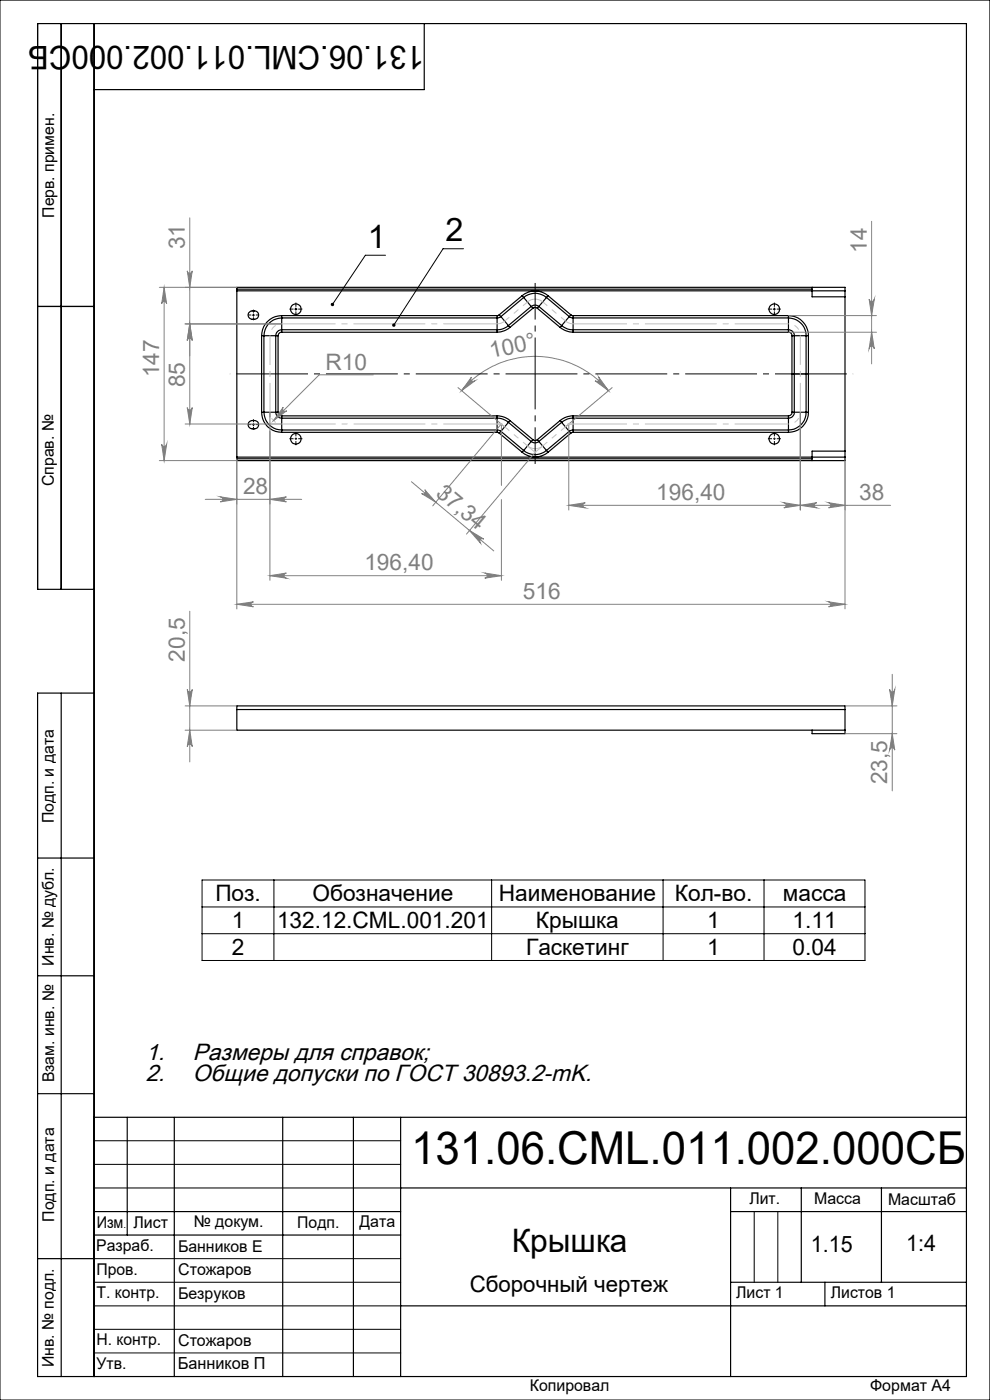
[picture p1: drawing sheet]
<svg xmlns="http://www.w3.org/2000/svg" width="210mm" height="297mm" viewBox="0 0 210 297" stroke-linecap="round" stroke-linejoin="round" font-family="sans-serif">
<g fill="none" stroke="#000" stroke-width=".25">
<path d="M13 5v120M20 5v287M90 5v14h-70M8 65h12M50.2 61.3v-.3h129v.7M50.2 61.3v.4M50.2 61.7h129M50.2 61.7v35.3M50.2 61.3h122.1M52.7 66.4a1.18 1.18 0 0 1 1.3-.4 1.18 1.18 0 0 1 .9 1 1.14 1.14 0 0 1-1.3 .8 1.14 1.14 0 0 1-1-1.1zM55.5 71.2h.5M55.5 71.2v16.3"/>
<path d="M56 71.2h2.5M56 71.2v16.3M58.5 71.2h.5M58.5 71.2v16.3M59 71.2v16.3M59.8 67v.4M59.8 67a4.3 4.3 0 0 0-4.3 4.2M59.8 67.4a3.8 3.8 0 0 0-3.8 3.8M59.8 70a1.33 1.33 0 0 0-1.3 1.2M59.8 70v.5M59.8 70.5a.78 .78 0 0 0-.8 .7M59.8 67.4v2.6"/>
<path d="M59.8 67.4h45.6M59.8 70h45.6M59.8 67h45.6M59.8 70.5h45.6M105.4 67v.4M105.4 70v.5M105.4 67.4v2.6M105.9 66.8l.4 .4M105.9 66.8l-.5 .2M106.3 67.2l-.9 .2M106.3 67.2l1.5 1.9M107.8 69.1a3.5 3.5 0 0 1-2.4 .9"/>
<path d="M107.8 69.1l.4 .4M108.2 69.5a4.4 4.4 0 0 1-2.8 1M110.8 62.7l.3 .4M110.8 62.7a4.2 4.2 0 0 1 5.4 0M110.8 62.7l-4.9 4.1M111.1 63.1a3.7 3.7 0 0 1 4.8 0M111.1 63.1l-4.8 4.1M111.1 63.1l1.6 1.9M112.7 65a1.31 1.31 0 0 1 1.6 0M112.7 65l.3 .4M112.7 65l-4.9 4.1M113 65.4a.73 .73 0 0 1 1 0"/>
<path d="M113 65.4l-4.8 4.1M114 65.4l4.8 4.1M114.3 65l-.3 .4M114.3 65l4.8 4.1M115.9 63.1l-1.6 1.9M115.9 63.1l4.9 4.1M116.2 62.7l-.3 .4M116.2 62.7l4.9 4.1M118.8 69.5a4.6 4.6 0 0 0 2.8 1M119.1 69.1a3.5 3.5 0 0 0 2.5 .9M119.1 69.1l-.3 .4M120.8 67.2l.8 .2"/>
<path d="M120.8 67.2l-1.7 1.9M121.1 66.8l-.3 .4M121.1 66.8l.5 .2M121.6 67v.4M121.6 70v.5M121.6 67.4h45.7M121.6 70h45.7M121.6 67h45.7M121.6 67.4v2.6M121.6 70.5h45.7M167.3 67.4a3.8 3.8 0 0 1 3.7 3.8M167.3 70a1.26 1.26 0 0 1 1.2 1.2"/>
<path d="M167.3 67v.4M167.3 67a4.3 4.3 0 0 1 4.2 4.2M167.3 70v.5M167.3 70.5a.72 .72 0 0 1 .7 .7M167.3 67.4v2.6M168 79.3h3.5M168 71.2h.5M168 71.2v16.3M168.5 71.2h2.5M168.5 71.2v16.3M171 71.2h.5M171 71.2v16.3"/>
<path d="M171.5 71.2v16.3M172.3 61v2h6.9M179.2 61.7v35.3M50.2 97v.3M50.2 97h129M50.2 97.3h122.1M53 89.4a1.09 1.09 0 0 1 1.3-.1 1.09 1.09 0 0 1 .5 1.2 1.1 1.1 0 0 1-1.5 .5 1.1 1.1 0 0 1-.6-1.4zM55.5 87.5h.5M55.5 87.5a4.2 4.2 0 0 0 4.3 4.2M56 87.5a3.7 3.7 0 0 0 3.8 3.7M56 87.5h2.5M58.5 87.5a1.33 1.33 0 0 0 1.3 1.2"/>
<path d="M58.5 87.5h.5M59 87.5a.85 .85 0 0 0 .8 .7M59.8 91.2v.5M59.8 88.2v.5M59.8 88.7v2.5M59.8 91.2h45.6M59.8 88.7h45.6M59.8 91.7h45.6M59.8 88.2h45.6M105.4 91.2v.5M105.4 91.7l.5 .2M105.4 91.2l.9 .3"/>
<path d="M105.4 88.7a3.5 3.5 0 0 1 2.4 .9M105.4 88.2v.5M105.4 88.2a4.1 4.1 0 0 1 2.8 1M105.4 88.7v2.5M105.9 91.9l4.9 4.1M106.3 91.5l-.4 .4M106.3 91.5l4.8 4.1M107.8 89.6l-1.5 1.9M107.8 89.6l4.9 4.1M108.2 89.2l-.4 .4M108.2 89.2l4.8 4.1M110.8 96a4.2 4.2 0 0 0 5.4 0"/>
<path d="M111.1 95.6l-.3 .4M111.1 95.6a3.7 3.7 0 0 0 4.8 0M112.7 93.7a1.31 1.31 0 0 0 1.6 0M112.7 93.7l-1.6 1.9M113 93.3a.73 .73 0 0 0 1 0M113 93.3l-.3 .4M114 93.3l.3 .4M114.3 93.7l1.6 1.9M115.9 95.6l.3 .4M118.8 89.2l.3 .4M118.8 89.2l-4.8 4.1M119.1 89.6l1.7 1.9"/>
<path d="M119.1 89.6l-4.8 4.1M120.8 91.5l.3 .4M120.8 91.5l-4.9 4.1M121.1 91.9l-4.9 4.1M121.6 91.2l-.8 .3M121.6 88.7a3.5 3.5 0 0 0-2.5 .9M121.6 91.2v.5M121.6 91.7l-.5 .2M121.6 88.2a4.3 4.3 0 0 0-2.8 1M121.6 88.2v.5M121.6 88.7v2.5M121.6 91.2h45.7"/>
<path d="M121.6 88.7h45.7M121.6 91.7h45.7M121.6 88.2h45.7M167.3 91.2v.5M167.3 88.2v.5M167.3 88.7v2.5M168 87.5a.78 .78 0 0 1-.7 .7M168 87.5h.5M168.5 87.5a1.26 1.26 0 0 1-1.2 1.2M168.5 87.5h2.5M171 87.5h.5M171 87.5a3.7 3.7 0 0 1-3.7 3.7"/>
<path d="M171.5 87.5a4.2 4.2 0 0 1-4.2 4.2M179.2 95.7h-6.9v2M179.2 97v.7h-129v-.4M20 125h-12v-120h197v287h-197v-145h12M13 147v145M50.2 150.5v-.7h129v.7M50.2 150.5v4.4h129M50.2 150.5h129M172.3 154.9v.7h6.9v-.7M179.2 150.5v4.4M8 182h12M8 207h12"/>
<path d="M8 232h12M20 237h185M27 237v25M37 237v55M60 237v55M75 237v55M85 237v55M20 257h65M85 252h120M155 252v40M155 257h50M170 252v20"/>
<path d="M187 252v20M8 267h12M20 262h65M85 277h120M155 272h50M175 272v5"/>
<circle cx="62.8" cy="65.6" r="1.13"/>
<circle cx="164.3" cy="65.6" r="1.13"/>
<circle cx="62.8" cy="93.1" r="1.13"/>
<circle cx="164.3" cy="93.1" r="1.13"/>
</g>
<g fill="none" stroke="#808080" stroke-width=".21">
<path d="M39.7 57.5a.53 .53 0 0 0 .6 .5 .53 .53 0 0 0 .5-.5l-.5 3.5zM40.3 46.2v43.8M184.9 47v30.2M33.8 61h16.4M34.8 61l.5 3.4a.53 .53 0 0 0-.5-.4 .53 .53 0 0 0-.5 .4zM34.8 61v36.7M39.3 68.7h20.4M40.3 68.7l.5 3.5a.53 .53 0 0 0-.5-.5 .53 .53 0 0 0-.6 .5zM79.2 79.5h-11.5l-9.7 9.7M167.3 70.5h18.6M167.3 67h18.6M184.4 63.5a.55 .55 0 0 0 .5 .5 .55 .55 0 0 0 .6-.5l-.6 3.5z"/>
<path d="M184.9 70.5l.6 3.5a.55 .55 0 0 0-.6-.6 .55 .55 0 0 0-.5 .6zM33.8 97.7h16.4M34.3 94.2a.53 .53 0 0 0 .5 .5 .53 .53 0 0 0 .5-.5l-.5 3.5zM39.3 90h20.4M39.7 86.5a.53 .53 0 0 0 .6 .5 .53 .53 0 0 0 .5-.5l-.5 3.5zM50.2 97.4v31.8M57.3 87.5v35.6M60.1 86.4a.52 .52 0 0 0 0 .7 .52 .52 0 0 0 .7 0l-2.8 2.1zM97.2 82.2l9.8 8.4M97.9 82.9a20.3 20.3 0 0 1 31.2 0M100 80a.54 .54 0 0 0 0 .8 .54 .54 0 0 0 .8 0l-2.9 2.1zM106.3 90l-14.5 17.3"/>
<path d="M106.4 90v13M113.5 96l-14.5 17.3M120.6 90v18.2M126.2 80.8a.55 .55 0 0 0 .8 0 .55 .55 0 0 0 0-.8l2.1 2.9zM129.9 82.2l-10 8.4M169.8 87.5v20.7M179.2 97.7v31.5M43.5 105.9h20.5M46.7 105.4l3.5 .5-3.5 .6a.53 .53 0 0 0 .5-.6 .53 .53 0 0 0-.5-.5zM57.3 105.9l3.4-.5a.53 .53 0 0 0-.5 .5 .53 .53 0 0 0 .5 .6zM87.3 102.2l17.4 14.7M90.1 103.9l2.3 2.6-3-1.8a.53 .53 0 0 0 .7-.1 .53 .53 0 0 0 0-.7z"/>
<path d="M99.6 112.5l3 1.9a.55 .55 0 0 0-.7 .1 .55 .55 0 0 0 0 .7zM106.4 106v17.1M120.6 107.2l3.5-.6a.55 .55 0 0 0-.5 .6 .55 .55 0 0 0 .5 .5zM120.6 107.2h68.3M166.3 106.6l3.5 .6-3.5 .5a.55 .55 0 0 0 .5-.5 .55 .55 0 0 0-.5-.6zM169.8 107.2l3.4-.6a.55 .55 0 0 0-.5 .6 .55 .55 0 0 0 .5 .5zM175.8 106.6l3.4 .6-3.4 .5a.55 .55 0 0 0 .5-.5 .55 .55 0 0 0-.5-.6zM40.3 129.7v31.9M50.2 128.2l3.6-.5a.53 .53 0 0 0-.6 .5 .53 .53 0 0 0 .6 .5zM50.2 128.2h129M57.3 122.1l3.4-.5a.55 .55 0 0 0-.5 .5 .55 .55 0 0 0 .5 .6zM57.3 122.1h49.1"/>
<path d="M102.8 121.6l3.6 .5-3.6 .6a.55 .55 0 0 0 .6-.6 .55 .55 0 0 0-.6-.5zM175.8 127.7l3.4 .5-3.4 .5a.53 .53 0 0 0 .5-.5 .53 .53 0 0 0-.5-.5zM39.3 154.9h10.9M39.3 149.8h10.9M39.7 146.3a.53 .53 0 0 0 .6 .5 .53 .53 0 0 0 .5-.5l-.5 3.5zM40.3 154.9l.5 3.5a.53 .53 0 0 0-.5-.5 .53 .53 0 0 0-.6 .5zM179.2 149.8h11.1M179.2 155.6h11.1M188.7 146.3a.55 .55 0 0 0 .5 .5 .55 .55 0 0 0 .6-.5l-.5 3.5zM189.3 155.6l.5 3.5a.55 .55 0 0 0-.6-.5 .55 .55 0 0 0-.5 .5zM189.3 143v24.8"/>
</g>
<path d="M59.8 68.7a2.5 2.5 0 0 0-2.5 2.5M169.8 71.2a2.5 2.5 0 0 0-2.5-2.5M57.3 87.4a2.5 2.5 0 0 0 2.5 2.5M167.3 89.9a2.5 2.5 0 0 0 2.5-2.5" fill="none" stroke="#c0c0c0" stroke-width=".21" stroke-dasharray="15.2 1.3 1.3 1.3" stroke-dashoffset="15.2" stroke-linecap="butt"/>
<path d="M105.5 68.7l.8-.2 .8-.4M115.1 64a2.5 2.5 0 0 0-3.2 0M120 68.1l.7 .4 .9 .2M107.1 90.5l-.8-.4-.8-.2M111.9 94.6a2.5 2.5 0 0 0 3.2 0M121.6 89.9l-.9 .2-.7 .4" fill="none" stroke="#c0c0c0" stroke-width=".21" stroke-dasharray="15.2 1.3 1.3 1.3" stroke-linecap="butt"/>
<path d="M181 79.3h-132.2" fill="none" stroke="#000" stroke-width=".21" stroke-dasharray="15.2 1.3 1.3 1.3" stroke-dashoffset="-1.3" stroke-linecap="butt"/>
<path d="M113.5 60v38.4" fill="none" stroke="#000" stroke-width=".21" stroke-dasharray="15.2 1.3 1.3 1.3" stroke-dashoffset="7.5" stroke-linecap="butt"/>
<g fill="none" stroke="#000" stroke-width=".21" stroke-dasharray="15.2 1.3 1.3 1.3" stroke-linecap="butt">
<path d="M53.3 66.8h-.7M53.8 66.3v-.6M53.8 67.3v.6M54.3 66.8h.6M62.3 65.6h-.9M62.8 65.1v-.9M62.8 66.1v.8M63.3 65.6h.8M163.8 65.6h-.9M164.3 65.1v-.9M164.3 66.1v.8M164.8 65.6h.8"/>
<path d="M53.3 90.1h-.7M53.8 89.6v-.7M53.8 90.6v.6M54.3 90.1h.6M62.3 93.1h-.9M62.8 93.1v-.3M62.8 93.1h-.3M62.8 93.1v.2M62.8 93.1h.2M62.8 92.6v-.9M62.8 93.6v.8M63.3 93.1h.8"/>
<path d="M163.8 93.1h-.9M164.3 93.1v-.3M164.3 93.1h-.3M164.3 93.1v.2M164.3 93.1h.2M164.3 92.6v-.9M164.3 93.6v.8M164.8 93.1h.8"/>
</g>
<path d="M57.3 87.4v-16.2M169.8 87.4v-16.2" fill="none" stroke="#c0c0c0" stroke-width=".21" stroke-dasharray="15.2 1.3 1.3 1.3" stroke-dashoffset="9" stroke-linecap="butt"/>
<path d="M105.5 68.7h-45.7M167.3 68.7h-45.7M105.5 89.9h-45.7M167.3 89.9h-45.7" fill="none" stroke="#c0c0c0" stroke-width=".21" stroke-dasharray="15.2 1.3 1.3 1.3" stroke-dashoffset="3.8" stroke-linecap="butt"/>
<path d="M107.1 68.1l4.8-4.1M115.1 64l4.9 4.1M107.1 90.5l4.8 4.1M115.1 94.6l4.9-4.1" fill="none" stroke="#c0c0c0" stroke-width=".21" stroke-dasharray="15.2 1.3 1.3 1.3" stroke-dashoffset="14" stroke-linecap="butt"/>
<g fill="none" stroke="#000" stroke-width=".21">
<path d="M0 0h210v297h-210zM81.8 54.1h-4.3l-7 10.5M98.3 52.8h-4.3l-10.5 16.2M53.5 66.8h.5M53.8 66.6v.5M62.5 65.6h.5M62.8 65.3v.5M164 65.6h.5M164.3 65.3v.5M53.5 90.1h.5M53.8 89.8v.5M42.9 186.7h140.6v17.1h-140.6z"/>
<path d="M42.9 192.4h140.6M42.9 198.1h140.6M58.1 186.7v17.1M104.3 186.7v17.1M140.7 186.7v17.1M162.1 186.7v17.1M20 242h65M20 247h65M20 252h65M160 257v15M165 257v15M20 267h65"/>
<path d="M20 272h65M20 277h65M20 282h65M20 287h65"/>
</g>
<path d="M105.4 90h1.2M106.2 89.8l.8 .8M111.9 94.6l1.8 1.5M115.1 94.6l-1.8 1.5M120.4 90h1.2M120.8 89.8l-.9 .8" fill="none" stroke="#c0c0c0" stroke-width=".21"/>
<path d="M70.2 64.3v.4l.1 .2 .2-.3-.2 .3a.36 .36 0 0 0 .5-.1 .36 .36 0 0 0-.1-.5 .36 .36 0 0 0-.5 0zM83.3 68.7a.36 .36 0 0 0 .1 .6l.1-.3-.1 .3a.36 .36 0 0 0 .5-.3 .36 .36 0 0 0-.6-.3z" fill="#000"/>
<g fill="#808080">
<path d="M184.9 70.5l.6 3.5a.55 .55 0 0 0-.6-.6 .55 .55 0 0 0-.5 .6zM184.4 63.5a.55 .55 0 0 0 .5 .5 .55 .55 0 0 0 .6-.5l-.6 3.5zM40.3 154.9l.5 3.5a.53 .53 0 0 0-.5-.5 .53 .53 0 0 0-.6 .5zM39.7 146.3a.53 .53 0 0 0 .6 .5 .53 .53 0 0 0 .5-.5l-.5 3.5zM189.3 155.6l.5 3.5a.55 .55 0 0 0-.6-.5 .55 .55 0 0 0-.5 .5zM188.7 146.3a.55 .55 0 0 0 .5 .5 .55 .55 0 0 0 .6-.5l-.5 3.5z"/>
<path d="M34.8 61l.5 3.4a.53 .53 0 0 0-.5-.4 .53 .53 0 0 0-.5 .4zM34.3 94.2a.53 .53 0 0 0 .5 .5 .53 .53 0 0 0 .5-.5l-.5 3.5z"/>
<path d="M50.2 128.2l3.6-.5a.53 .53 0 0 0-.6 .5 .53 .53 0 0 0 .6 .5zM175.8 127.7l3.4 .5-3.4 .5a.53 .53 0 0 0 .5-.5 .53 .53 0 0 0-.5-.5z"/>
<path d="M102.8 121.6l3.6 .5-3.6 .6a.55 .55 0 0 0 .6-.6 .55 .55 0 0 0-.6-.5zM57.3 122.1l3.4-.5a.55 .55 0 0 0-.5 .5 .55 .55 0 0 0 .5 .6z"/>
<path d="M46.7 105.4l3.5 .5-3.5 .6a.53 .53 0 0 0 .5-.6 .53 .53 0 0 0-.5-.5zM57.3 105.9l3.4-.5a.53 .53 0 0 0-.5 .5 .53 .53 0 0 0 .5 .6zM60.1 86.4l-2.1 2.8 2.8-2.1a.52 .52 0 0 1-.7 0 .52 .52 0 0 1 0-.7zM120.6 107.2l3.5-.6a.55 .55 0 0 0-.5 .6 .55 .55 0 0 0 .5 .5zM166.3 106.6l3.5 .6-3.5 .5a.55 .55 0 0 0 .5-.5 .55 .55 0 0 0-.5-.6zM169.8 107.2l3.4-.6a.55 .55 0 0 0-.5 .6 .55 .55 0 0 0 .5 .5zM175.8 106.6l3.4 .6-3.4 .5a.55 .55 0 0 0 .5-.5 .55 .55 0 0 0-.5-.6z"/>
<path d="M126.2 80.8a.55 .55 0 0 0 .8 0 .55 .55 0 0 0 0-.8l2.1 2.9zM100 80a.54 .54 0 0 0 0 .8 .54 .54 0 0 0 .8 0l-2.9 2.1z"/>
<path d="M40.3 68.7l.5 3.5a.53 .53 0 0 0-.5-.5 .53 .53 0 0 0-.6 .5zM39.7 57.5a.53 .53 0 0 0 .6 .5 .53 .53 0 0 0 .5-.5l-.5 3.5z"/>
<path d="M40.3 68.7l.5 3.5a.53 .53 0 0 0-.5-.5 .53 .53 0 0 0-.6 .5zM39.7 86.5a.53 .53 0 0 0 .6 .5 .53 .53 0 0 0 .5-.5l-.5 3.5z"/>
<path d="M90.1 103.9l2.3 2.6-3-1.8a.53 .53 0 0 0 .7-.1 .53 .53 0 0 0 0-.7zM99.6 112.5l3 1.9a.55 .55 0 0 0-.7 .1 .55 .55 0 0 0 0 .7z"/>
</g>
<text font-size="9.6" x="87.2" y="246.9">131.06.CML.011.002.000СБ</text>
<g font-size="6.9">
<text x="90" y="9.7" transform="rotate(-180 90 9.7)">131.06.CML.011.002.000СБ</text>
<text x="78" y="52.5">1</text>
<text x="94.5" y="51.2">2</text>
<text x="108.6" y="265.6">Крышка</text>
</g>
<g font-size="5">
<text x="30.9" y="224.8">1.</text>
<text x="40.9" y="224.8">Размеры для справок;</text>
<text x="30.9" y="229.3">2.</text>
<text x="40.9" y="229.3">Общие допуски по ГОСТ 30893.2-mK.</text>
</g>
<g font-size="4.8" fill="#808080">
<text x="39.2" y="52.9" transform="rotate(-90 39.2 52.9)">31</text>
<text x="183.8" y="53.6" transform="rotate(-90 183.8 53.6)">14</text>
<text x="104.2" y="76" transform="rotate(-12 104.2 76)">100°</text>
<text x="33.8" y="80.1" transform="rotate(-90 33.8 80.1)">147</text>
<text x="39.2" y="82.2" transform="rotate(-90 39.2 82.2)">85</text>
<text x="69.1" y="78.4">R10</text>
<text x="51.5" y="104.8">28</text>
<text x="92.2" y="104.9" transform="rotate(40 92.2 104.9)">37,34</text>
<text x="139.2" y="106.1">196,40</text>
<text x="182.2" y="106.1">38</text>
<text x="77.3" y="121">196,40</text>
<text x="110.9" y="127.1">516</text>
<text x="39.2" y="140.3" transform="rotate(-90 39.2 140.3)">20,5</text>
<text x="188.2" y="166.4" transform="rotate(-90 188.2 166.4)">23,5</text>
</g>
<g font-size="4.8">
<text x="45.7" y="191.2">Поз.</text>
<text x="66.3" y="191.2">Обозначение</text>
<text x="105.8" y="191.2">Наименование</text>
<text x="143.2" y="191.2">Кол-во.</text>
<text x="166.1" y="191.2">масса</text>
<text x="49.2" y="196.8">1</text>
<text x="58.8" y="196.8">132.12.CML.001.201</text>
<text x="113.7" y="196.8">Крышка</text>
<text x="150" y="196.8">1</text>
<text x="168.1" y="196.8">1.11</text>
<text x="49.2" y="202.5">2</text>
<text x="111.6" y="202.5">Гаскетинг</text>
<text x="150" y="202.5">1</text>
<text x="168.1" y="202.5">0.04</text>
<text x="172" y="265.6">1.15</text>
<text x="192.2" y="265.3">1:4</text>
<text x="99.6" y="274">Сборочный чертеж</text>
</g>
<text font-size="3.5" x="37.7" y="290.5">Банников П</text>
<g font-size="3.4">
<text x="11.5" y="46.2" transform="rotate(-90 11.5 46.2)">Перв. примен.</text>
<text x="11.4" y="103.2" transform="rotate(-90 11.4 103.2)">Справ. №</text>
<text x="11.4" y="174.7" transform="rotate(-90 11.4 174.7)">Подп. и дата</text>
<text x="11.5" y="204.9" transform="rotate(-90 11.5 204.9)">Инв. № дубл.</text>
<text x="11.5" y="229.6" transform="rotate(-90 11.5 229.6)">Взам. инв. №</text>
<text x="159" y="255.5">Лит.</text>
<text x="172.7" y="255.5">Масса</text>
<text x="188.4" y="255.6">Масштаб</text>
<text x="11.5" y="259.2" transform="rotate(-90 11.5 259.2)">Подп. и дата</text>
<text x="20.5" y="260.4">Изм</text>
<text x="28.3" y="260.4">Лист</text>
<text x="41.1" y="260.4">№ докум.</text>
<text x="63.1" y="260.4">Подп.</text>
<text x="76.2" y="260.4">Дата</text>
<text x="20.4" y="265.4">Разраб.</text>
<text x="37.8" y="265.5">Банников Е</text>
<text x="20.5" y="275.4">Т. контр.</text>
<text x="20.5" y="270.4">Пров.</text>
<text x="37.8" y="275.5">Безруков</text>
<text x="37.8" y="270.5">Стожаров</text>
<text x="156.2" y="275.4">Лист 1</text>
<text x="176.2" y="275.4">Листов 1</text>
<text x="20.5" y="285.4">Н. контр.</text>
<text x="37.8" y="285.5">Стожаров</text>
<text x="11.4" y="290" transform="rotate(-90 11.4 290)">Инв. № подл.</text>
<text x="20.5" y="290.4">Утв.</text>
<text x="112.4" y="295">Копировал</text>
<text x="184.6" y="295">Формат А4</text>
</g>
<text font-size="2.1" x="26.2" y="260.4">.</text>
</svg>
